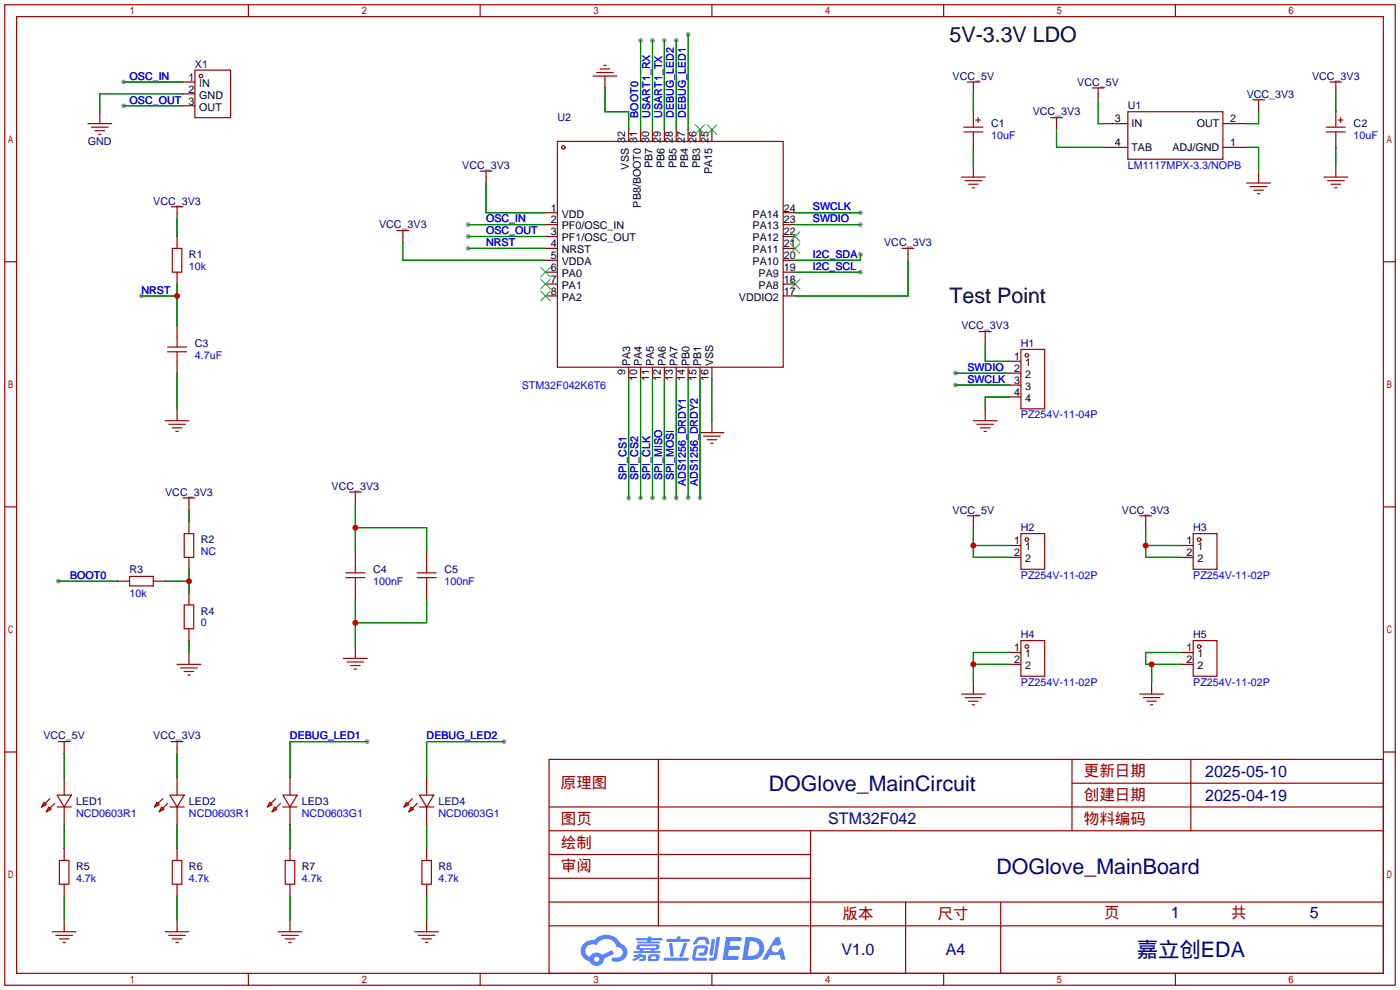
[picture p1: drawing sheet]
<svg xmlns="http://www.w3.org/2000/svg" width="299mm" height="212mm" viewBox="0 0 299 212" stroke-linecap="round" stroke-linejoin="round" font-family="sans-serif">
<g fill="#999">
<circle cx="30.2" cy="63.2" r=".51"/>
<circle cx="12.4" cy="124.2" r=".51"/>
<circle cx="78.5" cy="158.5" r=".51"/>
<circle cx="107.7" cy="158.5" r=".51"/>
<circle cx="100.1" cy="53.1" r=".51"/>
<circle cx="100.1" cy="50.5" r=".51"/>
<circle cx="100.1" cy="48" r=".51"/>
<circle cx="183.9" cy="45.5" r=".51"/>
<circle cx="183.9" cy="48" r=".51"/>
<circle cx="136.9" cy="8.6" r=".51"/>
<circle cx="139.4" cy="8.6" r=".51"/>
<circle cx="142" cy="8.6" r=".51"/>
<circle cx="144.5" cy="8.6" r=".51"/>
<circle cx="147.1" cy="7.4" r=".51"/>
<circle cx="149.6" cy="106.4" r=".51"/>
<circle cx="147.1" cy="106.4" r=".51"/>
<circle cx="144.5" cy="106.4" r=".51"/>
<circle cx="142" cy="106.4" r=".51"/>
<circle cx="139.4" cy="106.4" r=".51"/>
<circle cx="136.9" cy="106.4" r=".51"/>
<circle cx="134.4" cy="106.4" r=".51"/>
<circle cx="183.9" cy="58.2" r=".51"/>
<circle cx="183.9" cy="54.4" r=".51"/>
<circle cx="204.2" cy="79.8" r=".51"/>
<circle cx="204.2" cy="82.3" r=".51"/>
<circle cx="26.4" cy="22.6" r=".51"/>
<circle cx="26.4" cy="17.5" r=".51"/>
</g>
<g fill="none" stroke="#a10000" stroke-width=".25">
<path d="M1 1h297.2v209.6h-297.2zM3.6 3.6h292.1v204.4h-292.1zM53.1 1v2.6M102.6 1v2.6M152.1 1v2.6M201.7 1v2.6M251.2 1v2.6M1 55.9h2.6M295.7 55.9h2.5M1 108.3h2.6M295.7 108.3h2.5M1 160.7h2.6"/>
<path d="M117.3 162.3h178.4v45.7h-178.4zM117.3 177.5h178.4M117.3 172.5h178.4M140.7 162.3v35.6M173.2 177.5v30.5M229.1 162.3v15.2M229.1 167.4h66.6M254.5 162.3v15.2M295.7 160.7h2.5M117.3 182.6h55.9M117.3 197.9h178.4M117.3 192.8h178.4"/>
<path d="M117.3 187.7h55.9M193.5 192.8v15.2M213.9 192.8v15.2M53.1 208v2.6M102.6 208v2.6M152.1 208v2.6M201.7 208v2.6M251.2 208v2.6"/>
</g>
<g fill="#5487ff">
<path d="M155.2 200.3h2.6a.48 .48 0 0 1 .7 .4 .48 .48 0 0 1-.6 .4h-1.8l-.2 1.1h1.9a.43 .43 0 0 1 .4 .4 .43 .43 0 0 1-.5 .4h-1.9l-.2 1.3h1.7a.45 .45 0 0 1 .5 .2 .45 .45 0 0 1-.1 .6h-3.3z"/>
<path d="M165.7 200.3h.9l.4 1.5-.8 .3a.84 .84 0 0 0-1.2 .3 .84 .84 0 0 0 .4 1.1 .84 .84 0 0 0 1.1-.4l.1-.2 .6-.3 .7 2.5h-1l-.2-1h-2.1l-.6 1h-1.1z"/>
<path d="M152.1 200.8h.7l-.5 3.1a.36 .36 0 0 1-.3 .3 .36 .36 0 0 1-.4-.3z"/>
<path d="M153.2 200.2h.7l-.6 4.3a1.13 1.13 0 0 1-1.8 .6l.2-.4h.7l.2-.2z"/>
<path d="M148.9 200.6l.6-.4h1a.77 .77 0 0 1 .9 .5l.3 1-.2 .2h-.5l-.3-.9-.2-.2-1 .1-.7 1-.6-.1-.1-.2z"/>
<path d="M148.4 202.4l.6-.3h1.7a.81 .81 0 0 1 .7 .5 .81 .81 0 0 1-.2 .8 .81 .81 0 0 1-.9 .8h-.7a.32 .32 0 0 1-.3-.3 .32 .32 0 0 1 .4-.3h.7l.2-.9-1.6 .1-.4 1.8 2.2 .1a.32 .32 0 0 1 .3 .4 .32 .32 0 0 1-.4 .2h-2.2l-.5-.3-.1-.5z"/>
<path d="M141.9 204.7h5a.33 .33 0 0 1 .3 .3 .33 .33 0 0 1-.3 .3h-4.9l-.2-.1z"/>
<path d="M146.1 201.5h.8l-.7 2a.98 .98 0 0 1-.7 1.1l-.3-.3z"/>
<path d="M143 201.6h.7l.3 2.5a.34 .34 0 0 1-.3 .4 .34 .34 0 0 1-.4-.3z"/>
<path d="M142.5 200.7h2.1l.3-.6h.6l-.1 .6h1.7a.32 .32 0 0 1 .4 .3 .32 .32 0 0 1-.4 .3h-4.5l-.2-.2z"/>
<path d="M135.5 204.1h.9l.1-.3h.6v.3h.8a.82 .82 0 0 1-.5 1.3h-.8v-.4l.7-.1 .1-.3a.68 .68 0 0 0-1 .4l-1.1 .4-.1-.4 .9-.5h-.7z"/>
<path d="M136 200.5h2.4l.1-.3h.7v.3h2.2l.2 .3-.2 .2h-2.3v.2h1.8l.2 .3-.2 .1h-4.5l-.1-.4h2l.1-.2h-2.3l-.1-.2z"/>
<path d="M159.4 200.3l-.8 4.9h1.7a2.5 2.5 0 0 0 3-2.5 2.5 2.5 0 0 0-3.1-2.4zM160.3 201.1a1.61 1.61 0 0 1 2 1.5 1.61 1.61 0 0 1-1.8 1.7h-.7z"/>
<path d="M136.2 202a.55 .55 0 0 0-.2 .8 .55 .55 0 0 0 .7 .2l.1 .3h-1.3v.3l5.4 .1 .3-.2-.2-.2h-1.2l.2-.3a.7 .7 0 0 0 .8-.3 .7 .7 0 0 0 0-.8l-4.2-.1zM136.8 202.3l3.3-.1 .1 .1-.2 .3h-3.2zM137.5 203h1.7l-.2 .3h-1.4z"/>
<path d="M138.6 204.2a1.05 1.05 0 0 0 0 1.2 2.91 2.91 0 0 0 2.2-.2 .98 .98 0 0 0 0-1.2h-1.6zM139.2 204.5l.9-.1 .1 .4-.2 .2-.8-.1z"/>
<path d="M124.9 201.6a2.23 2.23 0 0 0-.7 2.3 2.23 2.23 0 0 0 1.8 1.6 1.58 1.58 0 0 0 1.8 .9 1.58 1.58 0 0 0 1.3-1.5l2.2-1.1-.5-.7-2.1 1a1.65 1.65 0 0 0-2.7 .4 1.45 1.45 0 0 1-.8-1.9 1.45 1.45 0 0 1 2-.7l.3 .1a2.3 2.3 0 0 1 2.3-1.3 2.3 2.3 0 0 1 2 1.7 1.12 1.12 0 0 1 1.3 1 1.12 1.12 0 0 1-1.1 1.2h-.7a.45 .45 0 0 0-.6 .4 .45 .45 0 0 0 .5 .5 2.21 2.21 0 0 0 2.2-.5 2.21 2.21 0 0 0 .5-2.3 2.13 2.13 0 0 0-1.3-1.1 3.3 3.3 0 0 0-5.6-.7l-1.1 .1zM127 205a.57 .57 0 0 1 1.1 0 .57 .57 0 0 1-1.1 0z"/>
</g>
<g fill="none" stroke="#a10000" stroke-width=".25">
<path d="M41.7 15h7.6v10.1h-7.6zM126.7 16.3h5.1M127.5 15.5h3.6M128.3 14.7h2M129 14h.5M206.8 17.5h2.5M208 17.5v1.3M233.4 18.8h2.6M234.7 18.8v1.3M284.2 17.5h2.6M285.5 17.5v1.3M18.8 26.4h5.1"/>
<path d="M19.6 27.2h3.5M20.3 27.9h2.1M21.1 28.7h.5M102.6 36.6h2.6M103.9 36.6v1.2M119.1 30.2h48.3v48.3h-48.3zM205.5 37.8h5.1M206 27.2h4.1M206 28.2h4.1M206.2 38.6h3.6M207 39.4h2M208 26.4v.8"/>
<path d="M208 28.2v.8M208.5 25.7h1M209 25.1v1.1M224.5 25.1h2.6M225.8 25.1v1.3M241 23.9h20.4v10.1h-20.4zM266.4 39.1h5.1M267.2 39.9h3.6M267.7 21.3h2.6M269 21.3v1.3M283 37.8h5M283.5 27.2h4"/>
<path d="M283.5 28.2h4M283.7 38.6h3.6M284.5 39.4h2M285.5 26.4v.8M285.5 28.2v.8M286 25.7h1M286.5 25.1v1.1M36.6 44.2h2.5M36.8 53.1h2.1v5.1h-2.1zM37.8 44.2v1.3M84.8 49.3h2.6M86.1 49.3v1.2"/>
<path d="M192.8 53.1h2.5M194.1 53.1v1.3M207.8 40.1h.5M268 40.6h2M268.7 41.4h.5M285.2 40.1h.6M35.8 75.2h4.1M35.8 74.2h4.1M37.8 72.1v2.1M37.8 75.2v2M209.3 70.9h2.5M210.6 70.9v1.2"/>
<path d="M218.2 74.7h5.1v12.7h-5.1zM35.3 89.9h5.1M36.1 90.7h3.5M36.8 91.4h2.1M37.6 92.2h.5M149.6 92.5h5.1M150.4 93.2h3.5M151.1 94h2.1M151.9 94.7h.5M208 89.9h5.1M208.8 90.7h3.5M209.5 91.4h2.1"/>
<path d="M210.3 92.2h.5M39.1 106.4h2.6M39.4 114h2v5.1h-2zM40.4 106.4v1.3M74.7 105.2h2.5M75.9 105.2v1.2M206.8 110.2h2.5M208 110.2v1.3M218.2 114h5.1v7.7h-5.1zM243.6 110.2h2.5M244.9 110.2v1.3M255 114h5.1v7.7h-5.1z"/>
<path d="M27.7 123.2h5.1v2h-5.1zM39.4 129.3h2v5.1h-2zM73.9 123.4h4.1M73.9 122.4h4.1M75.9 120.4v2M75.9 123.4v2.1M89.2 123.4h4M89.2 122.4h4M91.2 120.4v2M91.2 123.4v2.1M218.2 136.9h5.1v7.6h-5.1zM255 136.9h5.1v7.6h-5.1z"/>
<path d="M12.4 158.5h2.6M13.7 158.5v1.3M36.6 158.5h2.5M37.8 158.5v1.3M37.8 142h5.1M38.6 142.7h3.6M39.4 143.5h2M40.1 144.3h.5M73.4 140.7h5.1M74.2 141.5h3.5M74.9 142.2h2.1M75.7 143h.5"/>
<path d="M205.5 148.3h5.1M206.2 149.1h3.6M207 149.9h2M207.8 150.6h.5M243.6 148.3h5.1M244.3 149.1h3.6M245.1 149.9h2M245.9 150.6h.5M9.4 171.5l.5 .5-1 .5zM10.4 172.5l.5 .5-1 .5zM10.7 170.7l-1.8 1.8M11.7 171.7l-1.8 1.8"/>
<path d="M12.2 169.9h3l-1.5 2.6zM12.2 172.5h3M33.5 171.5l.5 .5-1 .5zM34.5 172.5l.6 .5-1.1 .5zM34.8 170.7l-1.8 1.8M35.8 171.7l-1.8 1.8M36.3 169.9h3.1l-1.6 2.6zM36.3 172.5h3.1M57.7 171.5l.5 .5-1.1 .5zM58.7 172.5l.5 .5-1 .5zM58.9 170.7l-1.8 1.8M59.9 171.7l-1.7 1.8"/>
<path d="M60.5 169.9h3l-1.5 2.6zM60.5 172.5h3M86.9 171.5l.5 .5-1 .5zM87.9 172.5l.5 .5-1 .5zM88.1 170.7l-1.7 1.8M89.2 171.7l-1.8 1.8M89.7 169.9h3l-1.5 2.6zM89.7 172.5h3M11.2 199.1h5.1M11.9 199.9h3.6M12.7 183.9h2v5.1h-2zM35.3 199.1h5.1"/>
<path d="M36.1 199.9h3.5M36.8 183.9h2.1v5.1h-2.1zM59.4 199.1h5.1M60.2 199.9h3.6M61 183.9h2v5.1h-2zM88.6 199.1h5.1M89.4 199.9h3.6M90.2 183.9h2v5.1h-2zM12.7 200.7h2M13.5 201.4h.5M36.8 200.7h2.1M37.6 201.4h.5"/>
<path d="M61 200.7h2M61.7 201.4h.5M90.2 200.7h2M90.9 201.4h.5"/>
<circle cx="42.9" cy="16.3" r=".38"/>
<circle cx="120.4" cy="31.5" r=".38"/>
<circle cx="219.5" cy="75.9" r=".38"/>
<circle cx="219.5" cy="115.3" r=".38"/>
<circle cx="256.3" cy="115.3" r=".38"/>
<circle cx="219.5" cy="138.2" r=".38"/>
<circle cx="256.3" cy="138.2" r=".38"/>
</g>
<g fill="none" stroke="#870000" stroke-width=".25">
<path d="M39.1 17.5h2.6M129.3 16.3v2.5M208 18.8v1.3M285.5 18.8v1.3M21.3 23.9v2.5M39.1 20.1h2.6M39.1 22.6h2.6M103.9 37.8v1.3M134.4 27.7v2.5M136.9 27.7v2.5M139.4 27.7v2.5M142 27.7v2.5"/>
<path d="M144.5 27.7v2.5M147.1 27.7v2.5M149.6 27.7v2.5M152.1 27.7v2.5M208 23.9v2.5M208 29v2.5M208 35.3v2.5M225.8 26.4v1.3M234.7 20.1v1.2M236 26.4h5M236 31.5h5M261.4 26.4h5"/>
<path d="M261.4 31.5h5M269 22.6v1.3M269 36.6v2.5M285.5 23.9v2.5M285.5 29v2.5M285.5 35.3v2.5M37.8 45.5v1.2M37.8 50.5v2.6M37.8 58.2v2.5M86.1 50.5v1.3M116.6 45.5h2.5M116.6 48h2.5"/>
<path d="M116.6 50.5h2.5M116.6 53.1h2.5M116.6 55.6h2.5M116.6 58.2h2.5M167.4 45.5h2.5M167.4 48h2.5M167.4 50.5h2.5M167.4 53.1h2.5M167.4 55.6h2.5M167.4 58.2h2.5M194.1 54.4v1.2M37.8 69.6v2.5"/>
<path d="M37.8 77.2v2.6M116.6 60.7h2.5M116.6 63.2h2.5M134.4 78.5v2.5M136.9 78.5v2.5M139.4 78.5v2.5M142 78.5v2.5M144.5 78.5v2.5M147.1 78.5v2.5M149.6 78.5v2.5M152.1 78.5v2.5M167.4 60.7h2.5"/>
<path d="M167.4 63.2h2.5M210.6 72.1v1.3M215.6 77.2h2.6M215.6 79.8h2.6M37.8 87.4v2.5M152.1 89.9v2.6M210.6 87.4v2.5M215.6 82.3h2.6M215.6 84.8h2.6M40.4 107.7v1.3M40.4 111.5v2.5M40.4 119.1v2.6"/>
<path d="M75.9 106.4v1.3M75.9 117.9v2.5M91.2 117.9v2.5M208 111.5v1.3M215.6 116.6h2.6M215.6 119.1h2.6M244.9 111.5v1.3M252.5 116.6h2.5M252.5 119.1h2.5M25.1 124.2h2.6M32.8 124.2h2.5M40.4 126.7v2.6"/>
<path d="M40.4 134.4v2.5M40.4 139.4v2.6M75.9 125.5v2.5M75.9 138.2v2.5M91.2 125.5v2.5M215.6 139.4h2.6M252.5 139.4h2.5M13.7 159.8v1.2M37.8 159.8v1.2M208 145.8v2.5M215.6 142h2.6M246.1 145.8v2.5"/>
<path d="M252.5 142h2.5M13.7 166.1v3.8M13.7 172.5v3.8M37.8 166.1v3.8M37.8 172.5v3.8M62 166.1v3.8M62 172.5v3.8M91.2 166.1v3.8M91.2 172.5v3.8M13.7 181.4v2.5M13.7 189v2.5M13.7 196.6v2.5"/>
<path d="M37.8 181.4v2.5M37.8 189v2.5M37.8 196.6v2.5M62 181.4v2.5M62 189v2.5M62 196.6v2.5M91.2 181.4v2.5M91.2 189v2.5M91.2 196.6v2.5"/>
</g>
<g fill="none" stroke="#3c3" stroke-width=".25">
<path d="M148.6 26.7l2 2M150.6 26.7l-2 2M151.1 26.7l2.1 2M153.2 26.7l-2.1 2M115.6 57.2l2 2M115.6 59.7l2 2M117.6 57.2l-2 2M117.6 59.7l-2 2M168.9 59.7l2 2M168.9 52.1l2 2M168.9 49.5l2 2.1M170.9 59.7l-2 2"/>
<path d="M170.9 52.1l-2 2M170.9 49.5l-2 2.1M115.6 62.2l2 2.1M117.6 62.2l-2 2.1"/>
</g>
<g fill="none" stroke="#008700" stroke-width=".25">
<path d="M26.4 17.5h12.7M129.3 18.8v5.1h5.1v3.8M136.9 8.6v19.1M139.4 8.6v19.1M142 8.6v19.1M144.5 8.6v19.1M147.1 7.4v20.3M26.4 22.6h12.7M39.1 20.1h-17.8v3.8M103.9 39.1v6.4h12.7M208 20.1v3.8M208 31.5v3.8"/>
<path d="M225.8 27.7v3.8h10.2M234.7 21.3v5.1h1.3M266.4 31.5h2.6v5.1M269 23.9v2.5h-2.6M285.5 20.1v3.8M285.5 31.5v3.8M37.8 46.7v3.8M86.1 51.8v3.8h30.5M100.1 53.1h16.5M100.1 50.5h16.5M100.1 48h16.5M169.9 48h14"/>
<path d="M169.9 45.5h14M169.9 58.2h14M183.9 54.4v1.2h-14M194.1 55.6v7.6h-24.2M30.2 63.2h7.6M37.8 60.7v8.9M37.8 79.8v7.6M204.2 79.8h11.4M210.6 73.4v3.8h5M134.4 81v25.4M136.9 81v25.4M139.4 81v25.4"/>
<path d="M142 81v25.4M144.5 81v25.4M147.1 81v25.4M149.6 81v25.4M152.1 81v8.9M204.2 82.3h11.4M215.6 84.8h-5v2.6M40.4 109v2.5M75.9 112.8h15.3v5.1M75.9 107.7v10.2M208 112.8v6.3h7.6M208 116.6h7.6"/>
<path d="M244.9 116.6h7.6M244.9 112.8v6.3h7.6M12.4 124.2h12.7M35.3 124.2h5.1M40.4 121.7v5M40.4 136.9v2.5M75.9 128v10.2M91.2 128v5.1h-15.3M215.6 139.4h-7.6v6.4M252.5 139.4h-7.6v2.6h7.6M78.5 158.5h-16.5v7.6M107.7 158.5h-16.5v7.6"/>
<path d="M208 142h7.6M246.1 142v3.8M13.7 161v5.1M13.7 176.3v5.1M37.8 161v5.1M37.8 176.3v5.1M62 176.3v5.1M91.2 176.3v5.1M13.7 191.5v5.1M37.8 191.5v5.1M62 191.5v5.1M91.2 191.5v5.1"/>
</g>
<g fill="#c00">
<circle cx="37.8" cy="63.2" r=".63"/>
<circle cx="40.4" cy="124.2" r=".63"/>
<circle cx="208" cy="116.6" r=".63"/>
<circle cx="208" cy="142" r=".63"/>
<circle cx="244.9" cy="116.6" r=".63"/>
<circle cx="246.1" cy="142" r=".63"/>
<circle cx="75.9" cy="133.1" r=".63"/>
<circle cx="75.9" cy="112.8" r=".63"/>
</g>
<g font-size="4.6">
<text x="202.9" y="8.9">5V-3.3V LDO</text>
<text x="202.9" y="64.8">Test Point</text>
</g>
<g font-size="4.6" fill="#000080">
<text x="164.3" y="169">DOGlove_MainCircuit</text>
<text x="213" y="186.7">DOGlove_MainBoard</text>
<text x="242.9" y="204.5">嘉立创EDA</text>
</g>
<g font-size="3.4" fill="#000080">
<text x="257.6" y="166">2025-05-10</text>
<text x="257.6" y="171.1">2025-04-19</text>
<text x="177" y="176.2">STM32F042</text>
<text x="250.3" y="196.3">1</text>
<text x="280" y="196.3">5</text>
<text x="179.9" y="204.1">V1.0</text>
<text x="202.1" y="204.1">A4</text>
</g>
<g font-size="3.3" fill="#a00000">
<text x="231.6" y="165.9">更新日期</text>
<text x="119.9" y="168.5">原理图</text>
<text x="231.6" y="171">创建日期</text>
<text x="119.9" y="176.1">图页</text>
<text x="231.6" y="176.1">物料编码</text>
<text x="119.9" y="181.2">绘制</text>
<text x="119.9" y="186.2">审阅</text>
<text x="180.1" y="196.4">版本</text>
<text x="200.4" y="196.4">尺寸</text>
<text x="236" y="196.1">页</text>
<text x="263.1" y="196.1">共</text>
</g>
<g font-size="2.3" fill="#00f">
<text x="27.7" y="17">OSC_IN</text>
<text x="27.7" y="22.1">OSC_OUT 3</text>
<text x="136.4" y="25.1" transform="rotate(-90 136.4 25.1)">BOOT0</text>
<text x="139" y="25.1" transform="rotate(-90 139 25.1)">USART1_RX</text>
<text x="141.5" y="25.1" transform="rotate(-90 141.5 25.1)">USART1_TX</text>
<text x="144" y="25.1" transform="rotate(-90 144 25.1)">DEBUG_LED2</text>
<text x="146.6" y="25.1" transform="rotate(-90 146.6 25.1)">DEBUG_LED1</text>
<text x="211.8" y="29.7">10uF</text>
<text x="289.3" y="29.7">10uF</text>
<text x="241" y="36.1">LM1117MPX-3.3/NOPB</text>
<text x="103.9" y="47.5">OSC_IN</text>
<text x="173.7" y="45">SWCLK</text>
<text x="173.7" y="47.5">SWDIO</text>
<text x="103.9" y="52.6">NRST</text>
<text x="103.9" y="50.1">OSC_OUT</text>
<text x="40.4" y="57.7">10k</text>
<text x="173.7" y="57.7">I2C_SCL</text>
<text x="173.7" y="55.1">I2C_SDA</text>
<text x="30.2" y="62.8">NRST</text>
<text x="41.7" y="76.7">4.7uF</text>
<text x="111.5" y="83.1">STM32F042K6T6</text>
<text x="206.8" y="79.3">SWDIO</text>
<text x="206.8" y="81.8">SWCLK</text>
<text x="218.2" y="89.4">PZ254V-11-04P</text>
<text x="133.9" y="102.6" transform="rotate(-90 133.9 102.6)">SPI_CS1</text>
<text x="136.4" y="102.6" transform="rotate(-90 136.4 102.6)">SPI_CS2</text>
<text x="139" y="102.6" transform="rotate(-90 139 102.6)">SPI_CLK</text>
<text x="141.5" y="102.6" transform="rotate(-90 141.5 102.6)">SPI_MISO</text>
<text x="144" y="102.6" transform="rotate(-90 144 102.6)">SPI_MOSI</text>
<text x="146.6" y="103.9" transform="rotate(-90 146.6 103.9)">ADS1256_DRDY1</text>
<text x="149.1" y="103.9" transform="rotate(-90 149.1 103.9)">ADS1256_DRDY2</text>
<text x="42.9" y="118.6">NC</text>
<text x="15" y="123.7">BOOT0</text>
<text x="79.8" y="125">100nF</text>
<text x="95" y="125">100nF</text>
<text x="218.2" y="123.7">PZ254V-11-02P</text>
<text x="255" y="123.7">PZ254V-11-02P</text>
<text x="27.7" y="127.5">10k</text>
<text x="42.9" y="133.9">0</text>
<text x="218.2" y="146.6">PZ254V-11-02P</text>
<text x="255" y="146.6">PZ254V-11-02P</text>
<text x="62" y="158">DEBUG_LED1</text>
<text x="91.2" y="158">DEBUG_LED2</text>
<text x="16.3" y="174.5">NCD0603R1</text>
<text x="40.4" y="174.5">NCD0603R1</text>
<text x="64.5" y="174.5">NCD0603G1</text>
<text x="93.7" y="174.5">NCD0603G1</text>
<text x="16.3" y="188.5">4.7k</text>
<text x="40.4" y="188.5">4.7k</text>
<text x="64.5" y="188.5">4.7k</text>
<text x="93.7" y="188.5">4.7k</text>
</g>
<g font-size="2.3">
<text x="40.3" y="17.3">1</text>
<text x="40.3" y="19.8">2</text>
<text x="42.6" y="18.5">IN</text>
<text x="42.6" y="21.1">GND</text>
<text x="42.6" y="23.6">OUT</text>
<text x="238.2" y="26.2">3</text>
<text x="241.8" y="27.2">IN</text>
<text x="255.8" y="27.2">OUT</text>
<text x="262.9" y="26.2">2</text>
<text x="133.6" y="30.6" transform="rotate(-90 133.6 30.6)">32</text>
<text x="136.2" y="30.6" transform="rotate(-90 136.2 30.6)">31</text>
<text x="138.7" y="30.6" transform="rotate(-90 138.7 30.6)">30</text>
<text x="139.5" y="36" transform="rotate(-90 139.5 36)">PB7</text>
<text x="141.3" y="30.6" transform="rotate(-90 141.3 30.6)">29</text>
<text x="142" y="36" transform="rotate(-90 142 36)">PB6</text>
<text x="143.8" y="30.6" transform="rotate(-90 143.8 30.6)">28</text>
<text x="144.6" y="36" transform="rotate(-90 144.6 36)">PB5</text>
<text x="146.3" y="30.6" transform="rotate(-90 146.3 30.6)">27</text>
<text x="147.1" y="36" transform="rotate(-90 147.1 36)">PB4</text>
<text x="148.9" y="30.6" transform="rotate(-90 148.9 30.6)">26</text>
<text x="149.6" y="36" transform="rotate(-90 149.6 36)">PB3</text>
<text x="151.4" y="30.6" transform="rotate(-90 151.4 30.6)">25</text>
<text x="238.2" y="31.2">4</text>
<text x="241.8" y="32.3">TAB</text>
<text x="250.6" y="32.3">ADJ/GND</text>
<text x="262.9" y="31.2">1</text>
<text x="134.4" y="36.2" transform="rotate(-90 134.4 36.2)">VSS</text>
<text x="152.2" y="37.2" transform="rotate(-90 152.2 37.2)">PA15</text>
<text x="117.7" y="45.2">1</text>
<text x="117.7" y="47.8">2</text>
<text x="120.1" y="46.5">VDD</text>
<text x="136.9" y="44.4" transform="rotate(-90 136.9 44.4)">PB8/BOOT0</text>
<text x="160.9" y="46.5">PA14</text>
<text x="167.5" y="47.8">23</text>
<text x="167.5" y="45.2">24</text>
<text x="117.7" y="50.3">3</text>
<text x="117.7" y="52.8">4</text>
<text x="120.1" y="49">PF0/OSC_IN</text>
<text x="120.1" y="51.6">PF1/OSC_OUT</text>
<text x="160.9" y="51.6">PA12</text>
<text x="160.9" y="49">PA13</text>
<text x="167.5" y="52.8">21</text>
<text x="167.5" y="50.3">22</text>
<text x="117.7" y="55.4">5</text>
<text x="117.7" y="57.9">6</text>
<text x="120.1" y="54.1">NRST</text>
<text x="120.1" y="56.6">VDDA</text>
<text x="120.1" y="59.2">PA0</text>
<text x="160.9" y="56.6">PA10</text>
<text x="160.9" y="54.1">PA11</text>
<text x="162.1" y="59.2">PA9</text>
<text x="167.5" y="57.9">19</text>
<text x="167.5" y="55.4">20</text>
<text x="117.7" y="60.5">7</text>
<text x="117.7" y="63">8</text>
<text x="120.1" y="61.7">PA1</text>
<text x="120.1" y="64.3">PA2</text>
<text x="157.9" y="64.3">VDDIO2</text>
<text x="162.1" y="61.7">PA8</text>
<text x="167.5" y="63">17</text>
<text x="167.5" y="60.5">18</text>
<text x="216.8" y="77">1</text>
<text x="133.6" y="80.1" transform="rotate(-90 133.6 80.1)">9</text>
<text x="134.6" y="78.2" transform="rotate(-90 134.6 78.2)">PA3</text>
<text x="136.2" y="81.4" transform="rotate(-90 136.2 81.4)">10</text>
<text x="137.2" y="78.2" transform="rotate(-90 137.2 78.2)">PA4</text>
<text x="138.7" y="81.4" transform="rotate(-90 138.7 81.4)">11</text>
<text x="139.7" y="78.2" transform="rotate(-90 139.7 78.2)">PA5</text>
<text x="141.3" y="81.4" transform="rotate(-90 141.3 81.4)">12</text>
<text x="142.3" y="78.2" transform="rotate(-90 142.3 78.2)">PA6</text>
<text x="143.8" y="81.4" transform="rotate(-90 143.8 81.4)">13</text>
<text x="144.8" y="78.2" transform="rotate(-90 144.8 78.2)">PA7</text>
<text x="146.3" y="81.4" transform="rotate(-90 146.3 81.4)">14</text>
<text x="147.3" y="78.2" transform="rotate(-90 147.3 78.2)">PB0</text>
<text x="148.9" y="81.4" transform="rotate(-90 148.9 81.4)">15</text>
<text x="149.9" y="78.2" transform="rotate(-90 149.9 78.2)">PB1</text>
<text x="151.4" y="81.4" transform="rotate(-90 151.4 81.4)">16</text>
<text x="152.4" y="78.2" transform="rotate(-90 152.4 78.2)">VSS</text>
<text x="216.8" y="79.5">2</text>
<text x="216.8" y="82">3</text>
<text x="219.1" y="78.2">1</text>
<text x="219.1" y="80.8">2</text>
<text x="219.1" y="83.3">3</text>
<text x="216.8" y="84.6">4</text>
<text x="219.1" y="85.9">4</text>
<text x="216.8" y="116.3">1</text>
<text x="216.8" y="118.9">2</text>
<text x="219.1" y="117.6">1</text>
<text x="253.6" y="116.3">1</text>
<text x="253.6" y="118.9">2</text>
<text x="256" y="117.6">1</text>
<text x="219.1" y="120.1">2</text>
<text x="256" y="120.1">2</text>
<text x="216.8" y="139.2">1</text>
<text x="216.8" y="141.7">2</text>
<text x="219.1" y="140.5">1</text>
<text x="219.1" y="143">2</text>
<text x="253.6" y="139.2">1</text>
<text x="253.6" y="141.7">2</text>
<text x="256" y="140.5">1</text>
<text x="256" y="143">2</text>
</g>
<g font-size="2.3" fill="#000080">
<text x="41.7" y="14.5">X1</text>
<text x="203.6" y="17">VCC_5V</text>
<text x="280.4" y="17">VCC_3V3</text>
<text x="230.2" y="18.3">VCC_5V</text>
<text x="241" y="23.4">U1</text>
<text x="266.4" y="20.9">VCC_3V3</text>
<text x="119.1" y="25.9">U2</text>
<text x="211.8" y="27.2">C1</text>
<text x="220.7" y="24.7">VCC_3V3</text>
<text x="289.3" y="27.2">C2</text>
<text x="18.8" y="31">GND</text>
<text x="98.8" y="36.1">VCC_3V3</text>
<text x="32.8" y="43.7">VCC_3V3</text>
<text x="81" y="48.8">VCC_3V3</text>
<text x="189" y="52.6">VCC_3V3</text>
<text x="40.4" y="55.1">R1</text>
<text x="205.5" y="70.4">VCC_3V3</text>
<text x="41.7" y="74.2">C3</text>
<text x="218.2" y="74.2">H1</text>
<text x="35.3" y="105.9">VCC_3V3</text>
<text x="70.9" y="104.7">VCC_3V3</text>
<text x="203.6" y="109.8">VCC_5V</text>
<text x="218.2" y="113.6">H2</text>
<text x="239.8" y="109.8">VCC_3V3</text>
<text x="255" y="113.6">H3</text>
<text x="42.9" y="116.1">R2</text>
<text x="27.7" y="122.5">R3</text>
<text x="79.8" y="122.5">C4</text>
<text x="95" y="122.5">C5</text>
<text x="42.9" y="131.3">R4</text>
<text x="218.2" y="136.4">H4</text>
<text x="255" y="136.4">H5</text>
<text x="9.3" y="158">VCC_5V</text>
<text x="32.8" y="158">VCC_3V3</text>
<text x="16.3" y="172">LED1</text>
<text x="40.4" y="172">LED2</text>
<text x="64.5" y="172">LED3</text>
<text x="93.7" y="172">LED4</text>
<text x="16.3" y="186">R5</text>
<text x="40.4" y="186">R6</text>
<text x="64.5" y="186">R7</text>
<text x="93.7" y="186">R8</text>
</g>
</svg>
